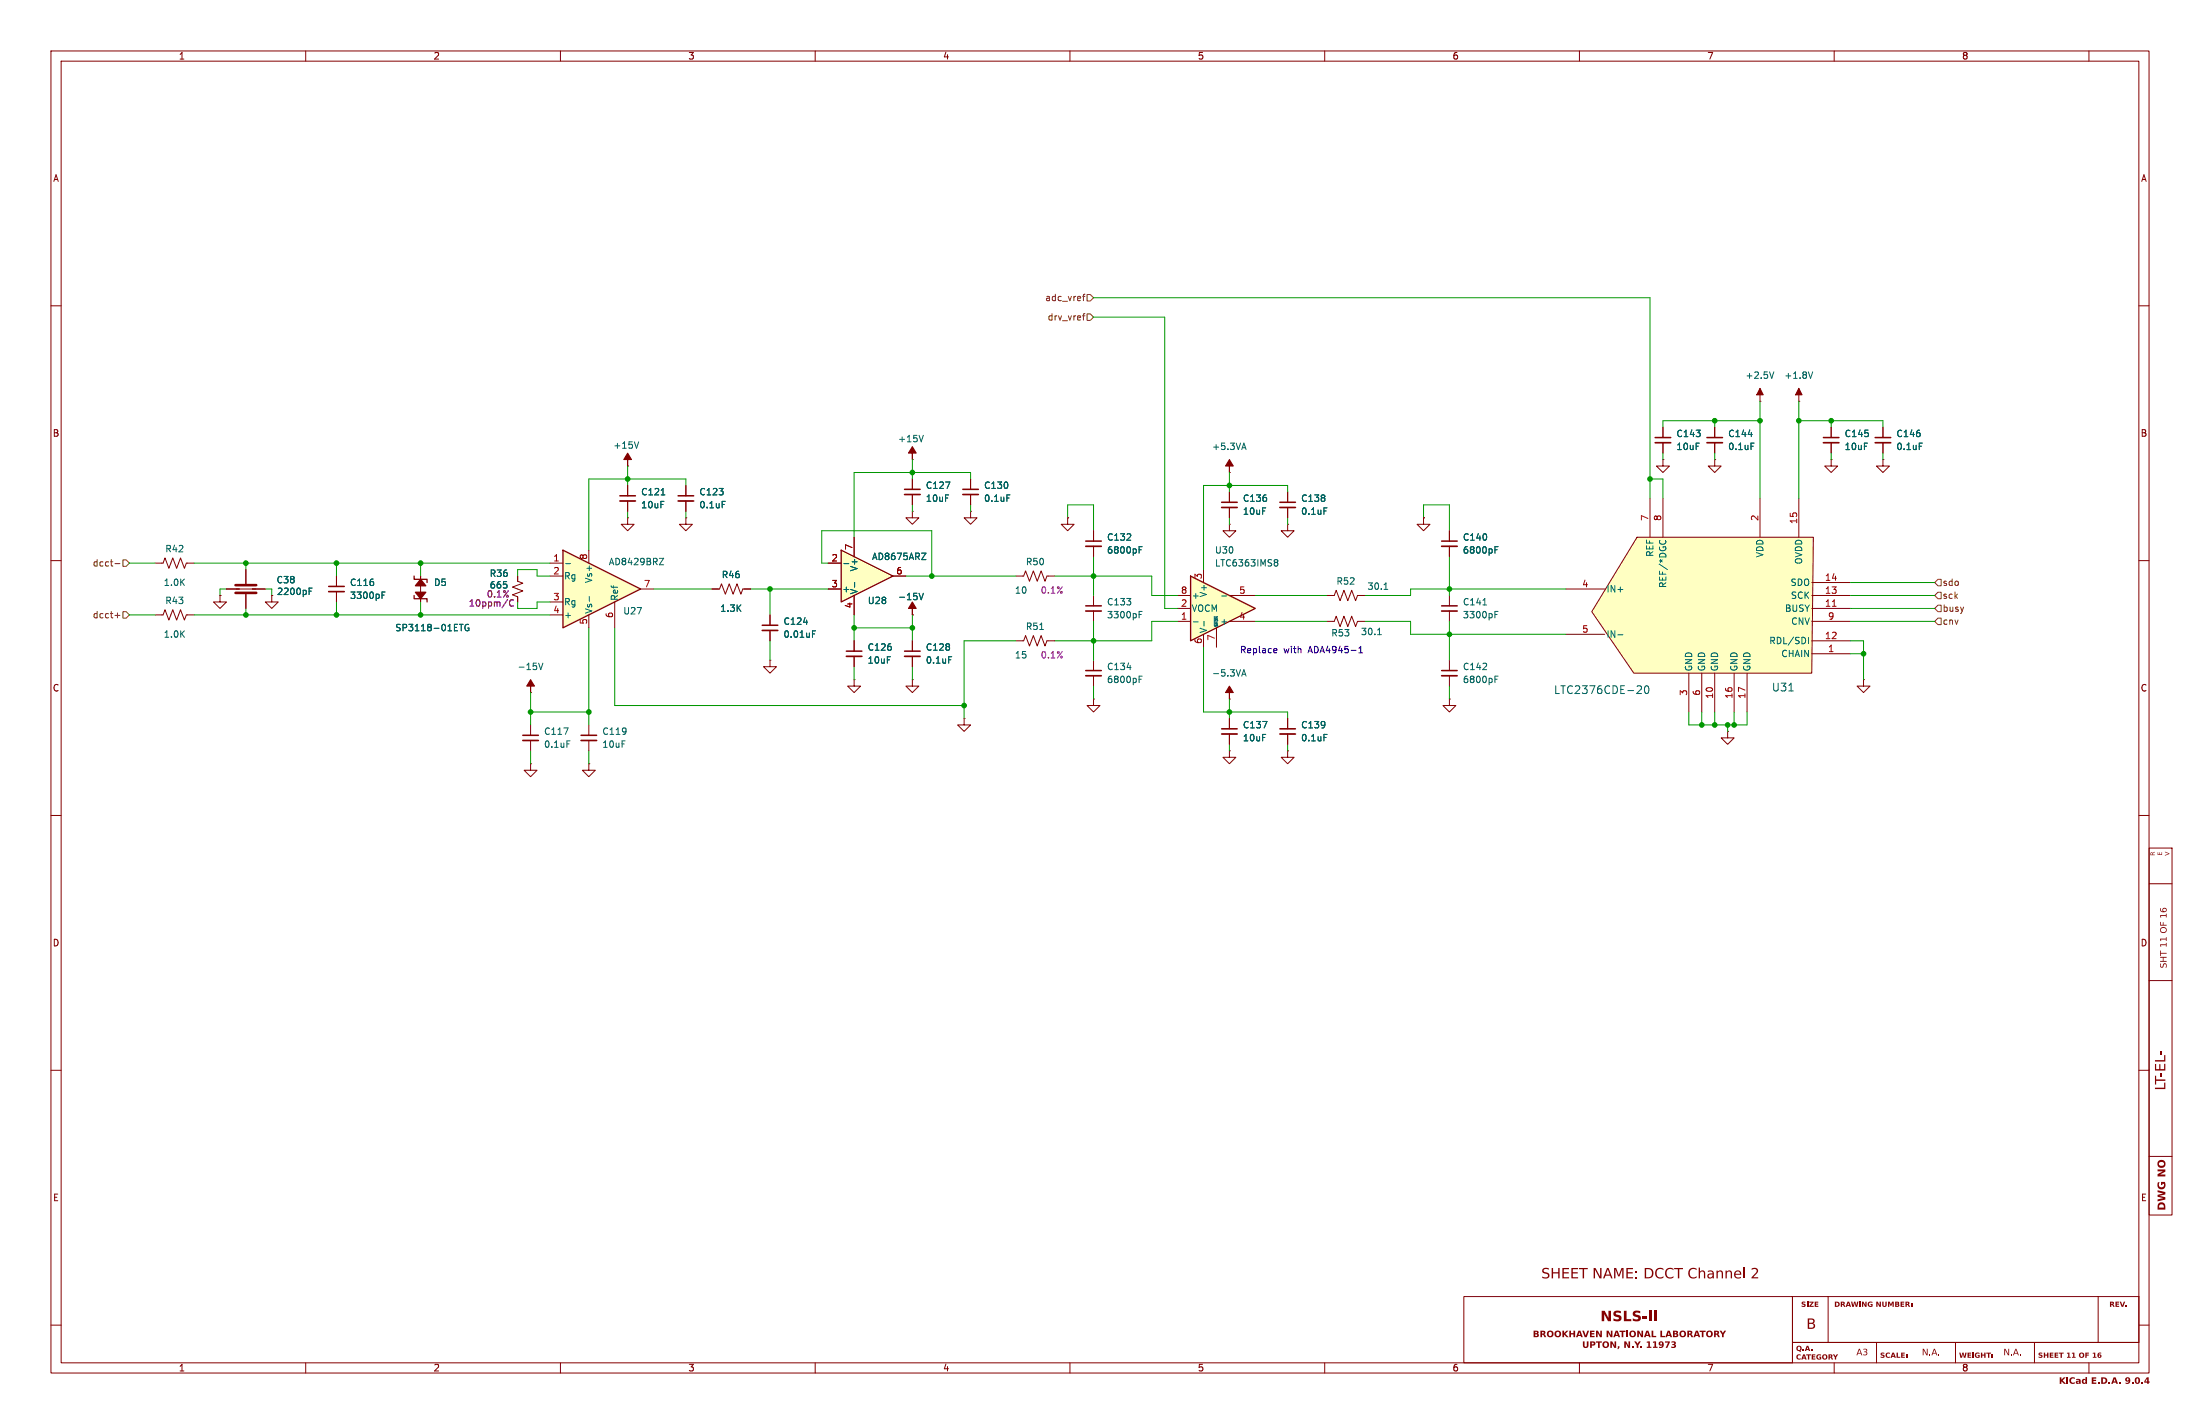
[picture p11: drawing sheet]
<svg xmlns="http://www.w3.org/2000/svg" width="432mm" height="279mm" viewBox="0 0 432 279" stroke-linecap="round" stroke-linejoin="round" font-family="sans-serif">
<g fill="none" stroke="#840000" stroke-width=".2">
<path d="M10 10h411.8v259.4h-411.8zM12 12h407.8v255.4h-407.8zM60 10v2M110 10v2M160 10v2M210 10v2M260 10v2M310 10v2M360 10v2M410 10v2M10 60h2M419.8 60h2"/>
<path d="M10 110h2M419.8 110h2M10 160h2M419.8 160h2M421.8 166.4h4.5v72h-4.5zM421.8 173.4h4.5M421.8 192.4h4.5M10 210h2M419.8 210h2M421.8 226.9h4.5M10 260h2M358.8 254.4v9"/>
<path d="M411.8 254.4v9M419.8 260h2M60 267.4v2M110 267.4v2M160 267.4v2M210 267.4v2M260 267.4v2M310 267.4v2M351.8 263.4h68M360 267.4v2M368.3 263.4v4M383.8 263.4v4"/>
<path d="M399.3 263.4v4M410 267.4v2"/>
</g>
<g fill="#840000">
<path d="M423.7 236.1a.8 .8 0 0 1 1-.1 .8 .8 0 0 1 .3 .9v.4h-1.5v-.5h.3v.1h.9a.48 .48 0 0 0-.4-.6 .48 .48 0 0 0-.5 .5h-.3z"/>
<path d="M423.5 233.5l1.5 .4v.5l-1.2 .2 1.2 .3v.5l-1.5 .3v-.4l1.1-.2-1.1-.3v-.4l1.1-.2-1.1-.3z"/>
<path d="M423.6 232h.3a.54 .54 0 0 0 .1 .9 .54 .54 0 0 0 .7-.6h-.3v.2h-.3v-.6h.8a.86 .86 0 0 1-.1 1.3 .86 .86 0 0 1-1.3-.3z"/>
<path d="M423.5 229.5h1.5v.4l-1 .5h1v.4h-1.5v-.4l1-.6h-1z"/>
<path d="M423.7 227.8a.81 .81 0 0 1 1.2 .1 .81 .81 0 0 1-.4 1.2 .81 .81 0 0 1-1.1-.7h.3a.46 .46 0 0 0 .7 .4 .46 .46 0 0 0 .1-.8h-.5l-.3 .4h-.3z"/>
<path d="M423 213.4h1.8v-1h.2v1.3h-2z"/>
<path d="M423 211.1h.2v.7h1.8v.3h-1.8v.7h-.2z"/>
<path d="M424.1 210.5h.2v.7h-.2z"/>
<path d="M423 208.8h.2v1h.6v-1h.2v1h.8v-1.1h.2v1.4h-2z"/>
<path d="M423 208h1.8v-1h.2v1.3h-2z"/>
<path d="M424.1 206.2h.2v.7h-.2z"/>
<path d="M424 189.1h.2l-.1 .5 .3 .1a.47 .47 0 0 1 .2-.6 .47 .47 0 0 1 .6 .1v.7h-.2l.1-.2a.3 .3 0 0 0 0-.4 .3 .3 0 0 0-.4-.1 .3 .3 0 0 0-.1 .4 .41 .41 0 0 1-.6 .2 .41 .41 0 0 1 0-.6z"/>
<path d="M424 187.7h1.3v.2h-.7v.6h.7v.2h-1.3v-.2h.5v-.6h-.5z"/>
<path d="M424 186.5h.1v.5h1.2v.1h-1.2v.5h-.1z"/>
<path d="M424 185.3h1.1v-.3h.2v.7h-.2v-.2h-1l.1 .3h-.2z"/>
<path d="M424 184.2h1.1v-.3h.2v.7h-.2v-.3h-1l.1 .3h-.2z"/>
<path d="M424.1 182.1a.66 .66 0 0 1 1.1 .1 .66 .66 0 0 1-.4 .9 .66 .66 0 0 1-.8-.6h.1a.48 .48 0 0 0 .7 .4 .48 .48 0 0 0 0-.8h-.2a.44 .44 0 0 0-.5 .4l-.1-.1z"/>
<path d="M424 180.9h.1v.5h.4v-.5h.1v.5h.7v.2h-1.3z"/>
<path d="M424 179.6h1.1v-.3h.2v.7h-.2v-.3h-1l.1 .3h-.2z"/>
<path d="M424 178.2h.2l-.1 .3 .2 .3h.3l-.2-.3h.1a.3 .3 0 0 0 .5 .3 .3 .3 0 0 0 0-.5 .3 .3 0 0 0-.5 .2 .23 .23 0 0 1 0-.3 .23 .23 0 0 1 .2-.1 .46 .46 0 0 1 .6 .5 .46 .46 0 0 1-.7 .4l-.5-.2z"/>
<path d="M422.1 167.3l.3-.1 .1 .2 .4-.3-.3 .5v.1h.3v.1h-.8v-.3l.1 .2h.3l-.1-.3-.3 .1z"/>
<path d="M423.5 167.2l.1 .4h.2v-.4l.1 .4h.4l.1-.4v.6h-.9z"/>
<path d="M424.9 167.1l.9 .3v.2l-.9 .3v-.1l.7-.3-.7-.3z"/>
<path d="M366.7 255.5l.6-.1 .2 .1v.2a.36 .36 0 0 0-.6 0 .36 .36 0 0 0 .4 .5l-.2-.4h.4v.5a.58 .58 0 0 1-.8 0 .58 .58 0 0 1 0-.8z"/>
<path d="M375.1 255.6h.2v.3h-.2z"/>
<path d="M375.1 256.1h.2v.3h-.2z"/>
<path d="M352.7 264.2a.54 .54 0 0 1 .8 0 .54 .54 0 0 1-.2 .9l.2 .2-.8-.3-.1-.4h.2a.3 .3 0 0 0 .5 .3 .3 .3 0 0 0 0-.5l-.3-.2-.2 .4h-.2z"/>
<path d="M353.8 264.8h.3v.3h-.3z"/>
<path d="M354.6 264.1h.3l.4 1h-.3v-.2h-.4l-.1 .2h-.3l.2-.4h.5l-.1-.4-.2 .4h-.2z"/>
<path d="M355.5 264.8h.2v.3h-.2z"/>
<path d="M352.7 265.9l.2-.1a.37 .37 0 0 1 .5 .2 .35 .35 0 0 0-.5 0 .35 .35 0 0 0 0 .5 .35 .35 0 0 0 .5 0 .39 .39 0 0 1-.6 .2l-.2-.4z"/>
<path d="M353.9 265.7h.3l.4 1.1h-.3v-.2h-.4l-.1 .2h-.3l.2-.4h.5l-.1-.4-.2 .4h-.2z"/>
<path d="M354.5 265.7h.9v.2h-.3v.9h-.3v-.9h-.3z"/>
<path d="M355.6 265.7h.7v.2h-.5v.2h.5v.2h-.5v.3h.5v.2h-.7z"/>
<path d="M356.6 265.9l.6-.2 .2 .1v.2a.36 .36 0 0 0-.6 .1 .36 .36 0 0 0 .4 .5l-.2-.4h.5v.5a.58 .58 0 0 1-.8 0 .58 .58 0 0 1-.1-.8z"/>
<path d="M357.8 265.9a.54 .54 0 0 1 .8 0 .54 .54 0 0 1-.3 .8 .54 .54 0 0 1-.7-.5h.3a.3 .3 0 0 0 .5 .3 .3 .3 0 0 0-.1-.5l-.3-.1-.1 .3h-.3z"/>
<path d="M358.9 265.7l.7 .1v.3l-.1 .2 .3 .5h-.3l-.3-.4-.1 .4h-.2v-.6h.4l.1-.1-.3-.2v.3h-.2z"/>
<path d="M359.7 265.7h.3l.3 .4 .2-.4h.3l-.4 .6v.5h-.3v-.5z"/>
<path d="M390.9 265.6h.2v.3h-.2z"/>
<path d="M390.9 266.1h.2v.3h-.2z"/>
<path d="M415.9 271.2h.3v.3h-.3z"/>
<path d="M421.4 270.2h.3v.8h.2l-.2 .5h-.3v-.2h-.5v-.3h.5v-.5l-.3 .5h-.2z"/>
</g>
<path d="M342.3 248.7v2.1" fill="none" stroke="#840000" stroke-width=".25"/>
<path d="M287.3 254.4h64.5v13h-64.5zM351.8 254.4h68v9h-68zM351.8 263.4v4" fill="none" stroke="#840000" stroke-width=".2"/>
<g fill="#840000">
<path d="M301 261.1h.5a.34 .34 0 0 1 .5 .1 .34 .34 0 0 1-.2 .5l.3 .3a.39 .39 0 0 1-.6 .4h-.5v-.3h.6l.1-.1-.1-.2h-.3v.3h-.3v-.5h.6l.1-.1-.4-.2v.3h-.3z"/>
<path d="M302.3 261.1h.5a.36 .36 0 0 1 .5 .2 .36 .36 0 0 1-.2 .5l.4 .6h-.4l-.3-.5-.1 .5h-.4v-.7l.6-.1 .1-.1-.3-.2v.4h-.4z"/>
<path d="M303.8 261.2a.67 .67 0 0 1 1 .1 .67 .67 0 0 1-.3 1 .67 .67 0 0 1-.9-.6h.3a.36 .36 0 0 0 .5 .4 .36 .36 0 0 0 .2-.6l-.4-.2-.3 .4h-.3z"/>
<path d="M305.3 261.2a.67 .67 0 0 1 1 .1 .67 .67 0 0 1-.3 1 .67 .67 0 0 1-.9-.6h.3a.36 .36 0 0 0 .5 .4 .36 .36 0 0 0 .1-.6l-.3-.2-.3 .4h-.3z"/>
<path d="M306.7 261.1h.3v.5l.5-.5h.3l-.6 .6 .7 .7h-.4l-.5-.5v.5h-.3z"/>
<path d="M308 261.1h.3v.5h.5v-.5h.4v1.3h-.4v-.6h-.5v.6h-.3z"/>
<path d="M309.8 261.1h.4l.5 1.3h-.4v-.3h-.6v.3h-.4l.2-.5h.7l-.2-.5-.2 .5h-.3z"/>
<path d="M310.6 261.1h.3l.3 .9 .4-.9h.3l-.5 1.3h-.4z"/>
<path d="M312.1 261.1h.9v.2h-.6v.3h.5v.2h-.5v.3h.6v.3h-.9z"/>
<path d="M313.3 261.1h.3l.5 .9v-.9h.3v1.3h-.4l-.4-.9v.9h-.3z"/>
<path d="M315.3 261.1h.4l.5 .9v-.9h.3v1.3h-.4l-.5-.9v.9h-.3z"/>
<path d="M317.1 261.1h.4l.5 1.3h-.3l-.1-.3h-.5l-.1 .3h-.4l.2-.5h.7l-.2-.5-.2 .5h-.3z"/>
<path d="M317.9 261.1h1.1v.2h-.4v1.1h-.3v-1.1h-.4z"/>
<path d="M319.2 261.1h.3v1.3h-.3z"/>
<path d="M320 261.2a.67 .67 0 0 1 1 .1 .67 .67 0 0 1-.3 1 .67 .67 0 0 1-.9-.6h.3a.36 .36 0 0 0 .5 .4 .36 .36 0 0 0 .1-.6l-.3-.2-.3 .4h-.3z"/>
<path d="M321.3 261.1h.4l.5 .9v-.9h.3v1.3h-.4l-.4-.9v.9h-.4z"/>
<path d="M323.1 261.1h.4l.5 1.3h-.3l-.1-.3h-.5l-.1 .3h-.3l.1-.5h.7l-.2-.5-.1 .5h-.4z"/>
<path d="M324.2 261.1h.3v1h.6v.3h-.9z"/>
<path d="M325.9 261.1h.3v1h.6v.3h-.9z"/>
<path d="M327.3 261.1h.4l.5 1.3h-.3l-.1-.3h-.5l-.1 .3h-.3l.1-.5h.7l-.2-.5-.2 .5h-.3z"/>
<path d="M328.4 261.1h.5a.34 .34 0 0 1 .4 .1 .34 .34 0 0 1-.1 .5l.2 .3a.39 .39 0 0 1-.5 .4h-.5v-.3h.5l.2-.1-.1-.2h-.3v.3h-.3v-.5h.5l.1-.1-.3-.2v.3h-.3z"/>
<path d="M329.8 261.2a.67 .67 0 0 1 1 .1 .67 .67 0 0 1-.3 1 .67 .67 0 0 1-.9-.6h.4a.36 .36 0 0 0 .4 .4 .36 .36 0 0 0 .2-.6l-.4-.2-.2 .4h-.4z"/>
<path d="M331.2 261.1h.5a.36 .36 0 0 1 .4 .2 .36 .36 0 0 1-.2 .5l.4 .6h-.3l-.4-.5-.1 .5h-.3v-.7l.5-.1 .1-.1-.3-.2v.4h-.3z"/>
<path d="M332.8 261.1h.4l.5 1.3h-.3l-.1-.3h-.5l-.1 .3h-.3l.1-.5h.7l-.2-.5-.1 .5h-.4z"/>
<path d="M333.6 261.1h1.2v.2h-.5v1.1h-.3v-1.1h-.4z"/>
<path d="M335 261.2a.67 .67 0 0 1 1.1 .1 .67 .67 0 0 1-.4 1 .67 .67 0 0 1-.8-.6h.3a.36 .36 0 0 0 .5 .4 .36 .36 0 0 0 .1-.6l-.4-.2-.2 .4h-.3z"/>
<path d="M336.4 261.1h.5a.36 .36 0 0 1 .5 .2 .36 .36 0 0 1-.2 .5l.4 .6h-.4l-.4-.5v.5h-.4v-.7l.6-.1 .1-.1-.3-.2v.4h-.4z"/>
<path d="M337.5 261.1h.4l.2 .4 .3-.4h.4l-.5 .7v.6h-.3v-.6z"/>
<path d="M310.7 263.2h.3v.9l.2 .2 .2-.2v-.9h.4v.8a.55 .55 0 0 1-.6 .5 .55 .55 0 0 1-.5-.5z"/>
<path d="M312.1 263.2h.5a.46 .46 0 0 1 .5 .6 .46 .46 0 0 1-.7 .2v.5h-.3v-.7h.6l.1-.2-.1-.1-.3-.1v.4h-.3z"/>
<path d="M313.2 263.2h1.2v.2h-.4v1.1h-.3v-1.1h-.5z"/>
<path d="M314.7 263.3a.67 .67 0 0 1 1 .1 .67 .67 0 0 1-.3 1 .67 .67 0 0 1-.9-.6h.3a.36 .36 0 0 0 .5 .4 .36 .36 0 0 0 .2-.6l-.4-.2-.3 .4h-.3z"/>
<path d="M316.1 263.2h.3l.5 .9v-.9h.3v1.3h-.4l-.4-.9v.9h-.3z"/>
<path d="M317.5 264.1h.4l-.3 .6h-.1z"/>
<path d="M318.8 263.2h.4l.4 .9v-.9h.3v1.3h-.3l-.5-.9v.9h-.3z"/>
<path d="M320.3 264.1h.3v.4h-.3z"/>
<path d="M320.7 263.2h.4l.3 .4 .3-.4h.3l-.4 .7v.6h-.4v-.6z"/>
<path d="M321.9 264.1h.3v.4h-.3z"/>
<path d="M323.2 263.3l.6-.1v1h.3v.3h-.9v-.3h.3v-.8l-.3 .1z"/>
<path d="M324.4 263.3l.6-.1v1h.3v.3h-.9v-.3h.3v-.8l-.3 .1z"/>
<path d="M325.7 263.3a.63 .63 0 0 1 .9 .6 .63 .63 0 0 1-.9 .6l-.1-.3 .5 .1 .1-.3-.5-.1-.2-.3h.4a.18 .18 0 0 0 .2 .1 .18 .18 0 0 0 .1-.3 .18 .18 0 0 0-.3 .1l-.4 .1z"/>
<path d="M326.8 263.2h.9l-.5 1.3h-.3l.5-1.1h-.6z"/>
<path d="M328.1 263.2l.8 .1v.3l-.2 .2a.41 .41 0 0 1 .2 .6 .41 .41 0 0 1-.6 .1l-.3-.1v-.2h.6v-.2l-.4-.1v-.2h.3l.1-.2h-.5z"/>
<path d="M324.7 257.2h.6v2h-.6z"/>
</g>
<g fill="#840000" stroke="#840000" stroke-width=".2">
<path d="M241.3 134.6l.8 1.3h-.8v1.3v-1.3h-.8z"/>
<path d="M241.3 90.2l.8 1.2h-.8v1.3v-1.3h-.8z"/>
</g>
<g fill="none" stroke="#840000" stroke-width=".2">
<path d="M241.3 92.7h.1M43.2 116.8v1.3h1.2l-1.2 1.3-1.3-1.3h1.3M43.2 116.8h.1M209.5 101.6v1.3h1.3l-1.3 1.2-1.2-1.2h1.2M209.5 101.6h.1M214.6 104.1v2.1M214.6 107.2v2M214.6 116.8v2.1M214.6 119.9v2M260.3 116.8h1.6l.4-1 .7 2.1 .8-2.1 .7 2.1 .8-2.1 .8 2.1 .3-1.1h1.6M30.5 120.7h1.5l.4-1.1 .7 2.1 .8-2.1 .8 2.1 .7-2.1 .8 2.1 .4-1h1.5M214.6 137.2v1.2h1.3l-1.3 1.3-1.2-1.3h1.2"/>
<path d="M214.6 137.2h.1M214.6 129.5v2.1M214.6 132.6v2M241.3 137.2h.1M260.3 121.9h1.6l.4-1 .7 2 .8-2 .7 2 .8-2 .8 2 .3-1h1.6M241.3 147.3v1.3h1.3l-1.3 1.3-1.3-1.3h1.3M241.3 147.3h.1M241.3 141v2M241.3 144v2.1M252.7 147.3v1.3h1.3l-1.3 1.3-1.2-1.3h1.2M252.7 147.3h.1M252.7 141v2"/>
<path d="M252.7 144v2.1"/>
</g>
<g fill="none" stroke="#006464" stroke-width=".2">
<path d="M243.8 87.8h.6M244.1 86.9l.5 1.3M223.6 120h.6M223.6 107.9h.4M223.6 107.3h.6M271.7 115.6h.7M271.9 114.6l.1-.2v1.2M221.2 131h.8M223.6 133.3h.4M223.6 132.7h.6M223.6 120.6h.4M243.7 132.7l.4-1.3 .5 1.3"/>
<path d="M243.8 132.3h.6M270.4 124.5h.7M270.6 123.4l.2-.1v1.2M247.8 141.6h.9l-.6 1.2M259.9 144.1h.6"/>
</g>
<path d="M213.1 118.9h3.1M213.1 106.2h3.1M213.1 131.6h3.1M239.8 143h3M251.2 143h3.1" fill="none" stroke="#840000" stroke-width=".3"/>
<path d="M213.1 119.9h3.1M213.1 107.2h3.1M213.1 132.6h3.1M239.8 144h3M251.2 144h3.1" fill="none" stroke="#840000" stroke-width=".33"/>
<path d="M321.3 105.4h34.6l-.3 26.7h-34.9l-8.3-12.1z" fill="#ffffc2"/>
<g fill="none" stroke="#840000" stroke-width=".2">
<path d="M190.5 94v2M190.5 97v2.1M323.8 97.8v7.6M326.4 90.2v1.2h1.3l-1.3 1.3-1.3-1.3h1.3M326.4 90.2h.1M326.4 83.8v2.1M326.4 86.9v2M326.4 97.8v7.6M345.4 97.8v7.6M353.1 97.8v7.6M30.5 110.5h1.5l.4-1 .7 2 .8-2 .8 2 .7-2 .8 2 .4-1h1.5M44.4 115.6h7.7"/>
<path d="M48.3 111.8v2.8M48.3 116.6v2.8M53.3 116.8v1.3h1.3l-1.3 1.3-1.2-1.3h1.2M53.3 116.8h.1M82.5 113v5.1M179.1 100.3v1.3h1.2l-1.2 1.3-1.3-1.3h1.3M179.1 100.3h.1M307.3 115.6h7.7M321.3 105.4h34.6l-.3 26.7h-34.9l-8.3-12.1zM355.6 114.3h7.6M355.6 116.8h7.6M355.6 119.4h7.6"/>
<path d="M307.3 124.5h7.7M331.5 132.1v7.6M334 132.1v7.6M336.5 132.1v7.6M340.4 132.1v7.6M342.9 132.1v7.6M355.6 121.9h7.6M355.6 125.7h7.6M355.6 128.3h7.6M365.8 133.4v1.2h1.2l-1.2 1.3-1.3-1.3h1.3M365.8 133.4h.1M339.1 143.5v1.3h1.3l-1.3 1.3-1.3-1.3h1.3"/>
<path d="M339.1 143.5h.1"/>
</g>
<g fill="none" stroke="#006464" stroke-width=".2">
<path d="M197.6 97.1h.6M60.7 116h.4M60.7 115.4h.6M325.8 106l-.1 .4M326.8 106l.2 .4M90.2 122.5h.7M90.5 122.5v1.3M92 122.6a.59 .59 0 0 0-.8 .5 .59 .59 0 0 0 .8 .6v-.5h-.2M317.6 124.6h.9M321.5 134.6h.5l.2 .4-1 1.1h1M323 134.6h.1a.81 .81 0 0 1 .6 .7 .81 .81 0 0 1-.6 .8 1.01 1.01 0 0 1-.1-1.5zM351.1 135.6h.9"/>
<path d="M354.9 125v1.3"/>
</g>
<path d="M359.7 119h.7" fill="none" stroke="#a90000" stroke-width=".2"/>
<path d="M189 96h3M324.9 85.9h3" fill="none" stroke="#840000" stroke-width=".3"/>
<path d="M189 97h3M324.9 86.9h3" fill="none" stroke="#840000" stroke-width=".33"/>
<path d="M46.2 114.8h4.1M46.2 116.3h4.1" fill="none" stroke="#840000" stroke-width=".51"/>
<g fill="#840000" stroke="#840000" stroke-width=".25">
<path d="M81.5 116.2h2.1l-1.1 1.3z"/>
<path d="M82.5 113.7l1.1 1.2h-2.1z"/>
</g>
<path d="M81.3 116.8v.7h2.5v.6M81.3 113v.7h2.5v.6" fill="none" stroke="#840000" stroke-width=".25"/>
<path d="M345.4 76.2l.7 1.3h-1.3z" fill="#840000"/>
<path d="M345.4 76.2l.7 1.3h-1.3zM345.4 78.7h.1M345.4 76.2v2.5M359.4 90.2v1.2h1.3l-1.3 1.3-1.3-1.3h1.3M359.4 90.2h.1M359.4 83.8v2.1M359.4 86.9v2" fill="none" stroke="#840000" stroke-width=".2"/>
<path d="M348.2 73l-.5 1.2" fill="none" stroke="#006464" stroke-width=".2"/>
<path d="M357.9 85.9h3" fill="none" stroke="#840000" stroke-width=".3"/>
<path d="M357.9 86.9h3" fill="none" stroke="#840000" stroke-width=".33"/>
<path d="M353.1 76.2l.6 1.3h-1.3z" fill="#840000"/>
<path d="M353.1 76.2l.6 1.3h-1.3zM353.1 78.7h.1M353.1 76.2v2.5" fill="none" stroke="#840000" stroke-width=".2"/>
<path d="M355.8 73l-.4 1.2" fill="none" stroke="#006464" stroke-width=".2"/>
<path d="M110.5 108l15.2 7.6-15.2 7.6z" fill="#ffffc2"/>
<path d="M110.5 108l15.2 7.6-15.2 7.6z" fill="none" stroke="#840000" stroke-width=".25"/>
<g fill="none" stroke="#840000" stroke-width=".2">
<path d="M241.3 96.5v2.1M241.3 99.6v2M252.7 96.5v2.1M252.7 99.6v2M369.6 90.2v1.2h1.2l-1.2 1.3-1.3-1.3h1.3M369.6 90.2h.1M369.6 83.8v2.1M369.6 86.9v2M66 113v2.1M66 116.1v2M101.6 113v1l1 .4-2 .8 2 .8-2 .7 1 .4v1M107.9 110.5h2.6"/>
<path d="M107.9 113h2.6M107.9 118.1h2.6M115.6 108v2.5M120.6 118.1v5.1M125.7 115.6h2.6M279.4 101.6v1.3h1.3l-1.3 1.2-1.3-1.2h1.3M279.4 101.6h.1M104.1 135.9h.1M107.9 120.7h2.6M115.6 120.7v2.5M167.6 125.7v2.1M167.6 128.8v2"/>
<path d="M104.1 149.9v1.2h1.3l-1.3 1.3-1.2-1.3h1.2M104.1 149.9h.1M104.1 142.2v2.1M104.1 145.3v2M115.6 149.9v1.2h1.2l-1.2 1.3-1.3-1.3h1.3M115.6 149.9h.1M115.6 142.2v2.1M115.6 145.3v2"/>
</g>
<path d="M259.9 99.6h.6M376.7 86.9h.6M75 116.8h.4M75 116.2h.6M111 110.6h1M115.7 117v1M129.4 109.5h.9l-.9 1.3h.9M105.7 130.1l.4 1.3 .5-1.3M110.7 142.8h.8l-.5 1.3M111.3 145.4h.6" fill="none" stroke="#006464" stroke-width=".2"/>
<path d="M239.8 98.6h3M251.2 98.6h3.1M368 85.9h3.1M64.5 115.1h3.1M166.1 127.8h3.1M102.6 144.3h3.1M114 144.3h3.1" fill="none" stroke="#840000" stroke-width=".3"/>
<path d="M239.8 99.6h3M251.2 99.6h3.1M368 86.9h3.1M64.5 116.1h3.1M166.1 128.8h3.1M102.6 145.3h3.1M114 145.3h3.1" fill="none" stroke="#840000" stroke-width=".33"/>
<path d="M100.8 117.8a.6 .6 0 0 0-.9 .4 .6 .6 0 0 0 .6 .7l.3-.1" fill="none" stroke="#840084" stroke-width=".2"/>
<path d="M104.1 133.4l.8 1.2h-.8v1.3v-1.3h-.7z" fill="#840000" stroke="#840000" stroke-width=".2"/>
<path d="M233.7 113l12.7 6.4-12.7 6.3z" fill="#ffffc2"/>
<path d="M233.7 113l12.7 6.4-12.7 6.3z" fill="none" stroke="#840000" stroke-width=".25"/>
<g fill="none" stroke="#840000" stroke-width=".2">
<path d="M123.2 91.4h.1M123.2 95.3v2M123.2 98.3v2M179.1 90.2h.1M199.4 113h1.5l.4-1 .8 2 .7-2 .8 2 .7-2 .8 2 .4-1h1.5M231.1 116.8h2.6M231.1 119.4h2.6M236.2 111.8v2.5M241.3 102.9v1.2h1.3l-1.3 1.3-1.3-1.3h1.3M241.3 102.9h.1M241.3 116.8h5.1M252.7 102.9v1.2h1.3l-1.3 1.3-1.2-1.3h1.2"/>
<path d="M252.7 102.9h.1M179.1 120.7h.1M199.4 125.7h1.5l.4-1 .8 2 .7-2 .8 2 .7-2 .8 2 .4-1h1.5M231.1 121.9h2.6M236.2 124.5v2.5M238.8 123.2v3.8M241.3 121.9h5.1M284.5 137.2v1.2h1.2l-1.2 1.3-1.3-1.3h1.3M284.5 137.2h.1M284.5 129.5v2.1M284.5 132.6v2"/>
</g>
<g fill="none" stroke="#006464" stroke-width=".2">
<path d="M125.4 86.7l-.5 1.3M129.8 97.1h.7M181.2 85.4l-.4 1.3M180.4 116.4l.4 1.3 .4-1.3M239.8 116.9h1M250.2 110.3h.1M250.2 109.9l.4-.1 .2 .1v.2l-.2 .2M250.3 110.3h.3M250.3 110.3l-.1 .1M250.6 110.3l.2 .3v.3l-.2 .2-.4-.1M204.1 123.5h.7M234.2 122h1"/>
<path d="M236.3 121.9v.9M238.3 121v1.9M293.4 133.3h.4M293.4 132.7h.6"/>
</g>
<path d="M121.7 97.3h3M283 131.6h3" fill="none" stroke="#840000" stroke-width=".3"/>
<path d="M121.7 98.3h3M283 132.6h3" fill="none" stroke="#840000" stroke-width=".33"/>
<g fill="#840000" stroke="#840000" stroke-width=".2">
<path d="M179.1 87.6l.7 1.3h-.7v1.3v-1.3h-.8z"/>
<path d="M123.2 88.9l.8 1.3h-.8v1.2v-1.2h-.8z"/>
<path d="M179.1 118.1l.7 1.3h-.7v1.3v-1.3h-.8z"/>
</g>
<path d="M165.1 108l10.2 5-10.2 5.1z" fill="#ffffc2"/>
<path d="M165.1 108l10.2 5-10.2 5.1z" fill="none" stroke="#840000" stroke-width=".25"/>
<g fill="none" stroke="#840000" stroke-width=".2">
<path d="M123.2 95.3v2M123.2 98.3v2M134.6 95.3v2M134.6 98.3v2M179.1 94v2M179.1 97v2.1M190.5 94v2M190.5 97v2.1M241.3 96.5v2.1M241.3 99.6v2M252.7 96.5v2.1M252.7 99.6v2"/>
<path d="M326.4 83.8v2.1M326.4 86.9v2M336.5 90.2v1.2h1.3l-1.3 1.3-1.2-1.3h1.2M336.5 90.2h.1M336.5 83.8v2.1M336.5 86.9v2M359.4 83.8v2.1M359.4 86.9v2M369.6 83.8v2.1M369.6 86.9v2M43.2 116.8h.1M44.4 115.6h2.6"/>
<path d="M48.3 111.8v2.8M48.3 116.6v2.8M49.5 115.6h2.6M53.3 116.8h.1M66 113v2.1M66 116.1v2M82.5 113v1.3M82.5 116.8v1.3M101.6 113v1M101.6 117.1v1M123.2 101.6v1.3h1.3l-1.3 1.2-1.3-1.2h1.3M123.2 101.6h.1"/>
<path d="M134.6 101.6v1.3h1.3l-1.3 1.2-1.3-1.2h1.3M134.6 101.6h.1M139.7 115.6h1.5l.4-1 .8 2 .7-2 .8 2 .8-2 .7 2 .4-1h1.5M162.6 110.5h2.5M162.6 115.6h2.5M167.6 105.4v3.8M167.6 116.8v3.9M175.3 113h2.5M190.5 100.3v1.3h1.3l-1.3 1.3-1.3-1.3h1.3M190.5 100.3h.1M209.5 101.6h.1M214.6 104.1v2.1"/>
<path d="M214.6 107.2v2M279.4 101.6h.1M284.5 104.1v2.1M284.5 107.2v2M284.5 116.8v2.1M284.5 119.9v2M151.1 129.5v1.3h1.3l-1.3 1.3-1.2-1.3h1.2M151.1 129.5h.1M151.1 120.7v2M151.1 123.7v2M167.6 133.4v1.2h1.3l-1.3 1.3-1.2-1.3h1.2M167.6 133.4h.1"/>
<path d="M167.6 125.7v2.1M167.6 128.8v2M179.1 133.4v1.2h1.2l-1.2 1.3-1.3-1.3h1.3M179.1 133.4h.1M179.1 120.7h.1M179.1 125.7v2.1M179.1 128.8v2M189.2 141v1.2h1.3l-1.3 1.3-1.2-1.3h1.2M189.2 141h.1M241.3 141v2M241.3 144v2.1M252.7 141v2"/>
<path d="M252.7 144v2.1"/>
</g>
<g fill="none" stroke="#006464" stroke-width=".2">
<path d="M129.8 97.1h.7M141.7 98.4h.7M185.6 94.6h.8l-.5 1.2M197.6 97.1h.6M259.9 99.6h.6M343.1 85.3h.8M343.7 86.9h.6M376.7 86.9h.6M60.7 116h.4M60.7 115.4h.6M75 116.8h.4M75 116.2h.6"/>
<path d="M165.6 110.6h1M167.7 114.3v.9M180.4 116.4l.4 1.3 .4-1.3M180.9 108.5h.8l-.8 1.3h.8M223.6 107.9h.4M223.6 107.3h.6M291.1 118.7h.7M293.4 107.9h.4M293.4 107.3h.6M293.4 120h.6M90.2 122.5h.7M90.5 122.5v1.3"/>
<path d="M92 122.6a.59 .59 0 0 0-.8 .5 .59 .59 0 0 0 .8 .6v-.5h-.2M157.7 122.1h.8M159.5 124.4h.4M159.5 123.8h.6M186.2 128.9h.6M293.4 120.6h.4M247.8 141.6h.9l-.6 1.2M259.9 144.1h.6"/>
</g>
<path d="M133.1 97.3h3M177.5 96h3.1M335 85.9h3.1M283 106.2h3M283 118.9h3M149.6 122.7h3.1M177.5 127.8h3.1" fill="none" stroke="#840000" stroke-width=".3"/>
<path d="M133.1 98.3h3M177.5 97h3.1M335 86.9h3.1M283 107.2h3M283 119.9h3M149.6 123.7h3.1M177.5 128.8h3.1" fill="none" stroke="#840000" stroke-width=".33"/>
<g fill="none" stroke="#725600" stroke-width=".2">
<path d="M212.5 58.2h.4M212.9 57.7l-.3 .2v1.1M213.4 57.8h.6l.6 .6-.6 .7h-.6zM212.5 62h.4M212.9 61.5l-.3 .2v1.1M213.4 61.6h.6l.6 .6-.6 .7h-.6zM22.6 110.6h.9M24.1 109.9h.7l.6 .6-.6 .6h-.7zM380.4 118.7h.6v1.3h-.6l-.7-.6zM380.4 113.7h.6v1.2h-.6l-.7-.6zM380.4 116.2h.6v1.3h-.6l-.7-.7zM22.6 120.7h.9"/>
<path d="M23.1 120.3v.9M24.1 120h.7l.6 .7-.6 .6h-.7zM380.4 121.3h.6v1.3h-.6l-.7-.7z"/>
</g>
<g fill="none" stroke="#009600" stroke-width=".2">
<path d="M214.6 58.4h109.2v39.4M214.6 62.2h14v57.2h2.5M345.4 78.7v19.1M353.1 78.7v19.1M123.2 91.4v3.9M134.6 95.3v-1.3h-19v14M179.1 90.2v3.8M179.1 99.1v1.2M190.5 94v-1.3h-22.9v12.7M190.5 99.1v1.2M241.3 92.7v3.8M252.7 96.5v-1.2h-16.5v16.5"/>
<path d="M323.8 94h2.6v3.8M326.4 88.9v1.3M336.5 82.6v1.2M336.5 88.9v1.3M345.4 82.6h-19v1.2M353.1 82.6h16.5v1.2M359.4 82.6v1.2M359.4 88.9v1.3M369.6 88.9v1.3M25.4 110.5h5.1M38.1 110.5h69.8M44.4 115.6h-1.2v1.2"/>
<path d="M48.3 110.5v1.3M48.3 119.4v1.3M52.1 115.6h1.2v1.2M66 110.5v2.5M66 118.1v2.6M82.5 110.5v2.5M82.5 118.1v2.6M101.6 113v-1.2h3.8v1.2h2.5M101.6 118.1v1.3h3.8v-1.3h2.5M123.2 100.3v1.3M128.3 115.6h11.4M134.6 100.3v1.3"/>
<path d="M147.3 115.6h15.3M151.1 115.6v5.1M162.6 110.5h-1.3v-6.4h21.6v8.9M177.8 113h21.6M207 113h19.1v3.8h5M209.5 101.6v-2.5h5.1v5M214.6 109.2v7.6M241.3 101.6v1.3M246.4 116.8h13.9M252.7 101.6v1.3M279.4 101.6v-2.5h5.1v5M284.5 109.2v7.6"/>
<path d="M307.3 115.6h-30.4v1.2h-8.9M363.2 116.8h16.5M363.2 119.4h16.5M363.2 114.3h16.5M25.4 120.7h5.1M38.1 120.7h69.8M104.1 139.7h11.5M104.1 135.9v6.3M115.6 123.2v19M120.6 123.2v15.2h68.6M151.1 125.7v3.8M167.6 120.7v5"/>
<path d="M167.6 130.8v2.6M167.6 123.2h11.5M179.1 120.7v5M179.1 130.8v2.6M199.4 125.7h-10.2v15.3M214.6 121.9v7.6M214.6 134.6v2.6M231.1 121.9h-5v3.8h-19.1M236.2 127v12.7h16.5v1.3M241.3 137.2v3.8M246.4 121.9h13.9M268 121.9h8.9v2.6h30.4"/>
<path d="M284.5 121.9v7.6M284.5 134.6v2.6M331.5 139.7v2.5h11.4v-2.5M334 139.7v2.5M336.5 139.7v2.5M340.4 139.7v2.5M363.2 121.9h16.5M363.2 125.7h2.6v7.7M363.2 128.3h2.6M104.1 147.3v2.6M115.6 147.3v2.6M241.3 146.1v1.2"/>
<path d="M252.7 146.1v1.2M339.1 142.2v1.3"/>
</g>
<path d="M250.2 127.2l.4 .1v.2l-.6 .2M250.6 128l-.4 .1M266.7 128.1h.7M266.7 127.2l.4-.4v1.3" fill="none" stroke="#0000c2" stroke-width=".2"/>
<path d="M100.8 117.8a.6 .6 0 0 0-.9 .4 .6 .6 0 0 0 .6 .7l.3-.1" fill="none" stroke="#840084" stroke-width=".2"/>
<g fill="#009600" stroke="#009600" stroke-width=".2">
<circle cx="151.1" cy="115.6" r=".46"/>
<circle cx="179.1" cy="92.7" r=".46"/>
<circle cx="123.2" cy="94" r=".46"/>
<circle cx="167.6" cy="123.2" r=".46"/>
<circle cx="284.5" cy="124.5" r=".46"/>
<circle cx="340.4" cy="142.2" r=".46"/>
<circle cx="345.4" cy="82.6" r=".46"/>
<circle cx="336.5" cy="82.6" r=".46"/>
<circle cx="284.5" cy="115.6" r=".46"/>
<circle cx="336.5" cy="142.2" r=".46"/>
<circle cx="339.1" cy="142.2" r=".46"/>
<circle cx="323.8" cy="94" r=".46"/>
<circle cx="334" cy="142.2" r=".46"/>
<circle cx="241.3" cy="139.7" r=".46"/>
<circle cx="214.6" cy="113" r=".46"/>
<circle cx="214.6" cy="125.7" r=".46"/>
<circle cx="82.5" cy="110.5" r=".46"/>
<circle cx="115.6" cy="139.7" r=".46"/>
<circle cx="82.5" cy="120.7" r=".46"/>
<circle cx="104.1" cy="139.7" r=".46"/>
<circle cx="365.8" cy="128.3" r=".46"/>
<circle cx="353.1" cy="82.6" r=".46"/>
<circle cx="359.4" cy="82.6" r=".46"/>
<circle cx="241.3" cy="95.3" r=".46"/>
<circle cx="48.3" cy="110.5" r=".46"/>
<circle cx="66" cy="120.7" r=".46"/>
<circle cx="66" cy="110.5" r=".46"/>
<circle cx="48.3" cy="120.7" r=".46"/>
<circle cx="179.1" cy="123.2" r=".46"/>
<circle cx="189.2" cy="138.4" r=".46"/>
<circle cx="182.9" cy="113" r=".46"/>
</g>
<g font-size="2.8" fill="#840000">
<text x="302.5" y="251.6">SHEET NAME: DCCT Channel</text>
<text x="343.6" y="251.6">2</text>
<text x="314.1" y="260">NSLS-II</text>
<text x="354.5" y="261.5">B</text>
</g>
<g font-size="2.1" fill="#006464">
<text x="304.9" y="136.4">LTC2376CDE-20</text>
<text x="347.7" y="135.9">U31</text>
</g>
<g font-size="1.8" fill="#840000">
<text x="35" y="11.9">1</text>
<text x="85" y="11.9">2</text>
<text x="135" y="11.9">3</text>
<text x="185" y="11.9">4</text>
<text x="235" y="11.9">5</text>
<text x="285" y="11.9">6</text>
<text x="335" y="11.9">7</text>
<text x="385" y="11.9">8</text>
<text x="10.3" y="35.9">A</text>
<text x="420.1" y="35.9">A</text>
<text x="10.3" y="85.9">B</text>
<text x="420.1" y="85.9">B</text>
<text x="10.3" y="135.9">C</text>
<text x="420.1" y="135.9">C</text>
<text x="10.3" y="185.9">D</text>
<text x="420.1" y="185.9">D</text>
<text x="10.3" y="235.9">E</text>
<text x="420.1" y="235.9">E</text>
<text x="35" y="269.3">1</text>
<text x="85" y="269.3">2</text>
<text x="135" y="269.3">3</text>
<text x="185" y="269.3">4</text>
<text x="235" y="269.3">5</text>
<text x="285" y="269.3">6</text>
<text x="335" y="269.3">7</text>
<text x="385" y="269.3">8</text>
</g>
<g font-size="1.8" fill="#725600">
<text x="205" y="59.3">adc_vref</text>
<text x="205.5" y="63.1">drv_vref</text>
<text x="18.1" y="111.4">dcct-</text>
<text x="381.2" y="115.2">sdo</text>
<text x="381.2" y="117.7">sck</text>
<text x="18.1" y="121.5">dcct+</text>
<text x="381.2" y="120.2">busy</text>
<text x="381.2" y="122.8">cnv</text>
</g>
<g font-size="1.8" fill="#006464">
<text x="342.5" y="74.5">+2.5V</text>
<text x="350.1" y="74.5">+1.8V</text>
<text x="120.3" y="88.2">+15V</text>
<text x="176.2" y="87">+15V</text>
<text x="237.8" y="88.5">+5.3VA</text>
<text x="328.9" y="86">C143</text>
<text x="328.9" y="88.5">10uF</text>
<text x="339.1" y="86">C144</text>
<text x="339.1" y="88.5">0.1uF</text>
<text x="362" y="86">C145</text>
<text x="362" y="88.5">10uF</text>
<text x="372.1" y="86">C146</text>
<text x="372.1" y="88.5">0.1uF</text>
<text x="125.7" y="97.4">C121</text>
<text x="125.7" y="99.9">10uF</text>
<text x="137.2" y="97.4">C123</text>
<text x="137.2" y="99.9">0.1uF</text>
<text x="181.6" y="96.1">C127</text>
<text x="181.6" y="98.7">10uF</text>
<text x="193" y="96.1">C130</text>
<text x="193" y="98.7">0.1uF</text>
<text x="243.8" y="98.7">C136</text>
<text x="243.8" y="101.2">10uF</text>
<text x="255.3" y="98.7">C138</text>
<text x="255.3" y="101.2">0.1uF</text>
<text x="217.2" y="106.3">C132</text>
<text x="287" y="106.3">C140</text>
<text x="32.3" y="108.6">R42</text>
<text x="96" y="113.4">R36</text>
<text x="110.6" y="113.9">Rg</text>
<text x="119.4" y="111.1">AD8429BRZ</text>
<text x="141.6" y="113.6">R46</text>
<text x="168.5" y="112.2" transform="rotate(-90 168.5 112.2)">V+</text>
<text x="171" y="110.1">AD8675ARZ</text>
<text x="201.3" y="111.1">R50</text>
<text x="217.2" y="108.8">6800pF</text>
<text x="238.4" y="108.8">U30</text>
<text x="238.4" y="111.4">LTC6363IMS8</text>
<text x="287" y="108.8">6800pF</text>
<text x="324.7" y="109.4" transform="rotate(-90 324.7 109.4)">REF</text>
<text x="346.3" y="109.5" transform="rotate(-90 346.3 109.5)">VDD</text>
<text x="353.9" y="110.8" transform="rotate(-90 353.9 110.8)">OVDD</text>
<text x="32" y="115.2">1.0K</text>
<text x="32.3" y="118.7">R43</text>
<text x="54.2" y="114.7">C38</text>
<text x="54.3" y="116.9">2200pF</text>
<text x="68.6" y="115.2">C116</text>
<text x="68.6" y="117.7">3300pF</text>
<text x="85.1" y="115.2">D5</text>
<text x="110.6" y="119">Rg</text>
<text x="116.4" y="114.5" transform="rotate(-90 116.4 114.5)">Vs+</text>
<text x="121.5" y="118" transform="rotate(-90 121.5 118)">Ref</text>
<text x="165.2" y="116.4">+</text>
<text x="168.5" y="116.7" transform="rotate(-90 168.5 116.7)">V-</text>
<text x="170.2" y="118.7">U28</text>
<text x="176.2" y="118">-15V</text>
<text x="199.1" y="116.7">10</text>
<text x="217.2" y="119">C133</text>
<text x="233.8" y="117.7">+</text>
<text x="237.1" y="117.3" transform="rotate(-90 237.1 117.3)">V+</text>
<text x="262.2" y="114.9">R52</text>
<text x="268.3" y="115.9">30.1</text>
<text x="287" y="119">C141</text>
<text x="315.2" y="116.4">IN+</text>
<text x="327.3" y="115.5" transform="rotate(-90 327.3 115.5)">REF/*DGC</text>
<text x="351.3" y="115.2">SDO</text>
<text x="351.4" y="117.7">SCK</text>
<text x="32" y="125.3">1.0K</text>
<text x="77.5" y="124.1">SP3118-01ETG</text>
<text x="110.6" y="121.5">+</text>
<text x="116.4" y="120.5" transform="rotate(-90 116.4 120.5)">Vs-</text>
<text x="122.2" y="120.8">U27</text>
<text x="141.3" y="120.2">1.3K</text>
<text x="153.7" y="122.8">C124</text>
<text x="153.7" y="125.3">0.01uF</text>
<text x="201.3" y="123.8">R51</text>
<text x="217.2" y="121.5">3300pF</text>
<text x="233.8" y="120.2">VOCM</text>
<text x="237.1" y="124.3" transform="rotate(-90 237.1 124.3)">V-</text>
<text x="239.4" y="122.8">+</text>
<text x="261.2" y="125.1">R53</text>
<text x="267" y="124.8">30.1</text>
<text x="287" y="121.5">3300pF</text>
<text x="315.2" y="125.3">IN-</text>
<text x="350.2" y="120.2">BUSY</text>
<text x="351.5" y="122.8">CNV</text>
<text x="101.5" y="131.7">-15V</text>
<text x="170.2" y="127.9">C126</text>
<text x="170.2" y="130.4">10uF</text>
<text x="181.6" y="127.9">C128</text>
<text x="181.6" y="130.4">0.1uF</text>
<text x="199.1" y="129.4">15</text>
<text x="217.2" y="131.7">C134</text>
<text x="287" y="131.7">C142</text>
<text x="332.3" y="131.8" transform="rotate(-90 332.3 131.8)">GND</text>
<text x="334.9" y="131.8" transform="rotate(-90 334.9 131.8)">GND</text>
<text x="337.4" y="131.8" transform="rotate(-90 337.4 131.8)">GND</text>
<text x="341.2" y="131.8" transform="rotate(-90 341.2 131.8)">GND</text>
<text x="343.8" y="131.8" transform="rotate(-90 343.8 131.8)">GND</text>
<text x="347.2" y="126.6">RDL/SDI</text>
<text x="349.5" y="129.1">CHAIN</text>
<text x="217.2" y="134.2">6800pF</text>
<text x="237.8" y="132.9">-5.3VA</text>
<text x="287" y="134.2">6800pF</text>
<text x="243.8" y="143.1">C137</text>
<text x="255.3" y="143.1">C139</text>
<text x="106.7" y="144.4">C117</text>
<text x="106.7" y="146.9">0.1uF</text>
<text x="118.1" y="144.4">C119</text>
<text x="118.1" y="146.9">10uF</text>
<text x="243.8" y="145.6">10uF</text>
<text x="255.3" y="145.6">0.1uF</text>
</g>
<g font-size="1.8" fill="#a90000">
<text x="323.6" y="102.3" transform="rotate(-90 323.6 102.3)">7</text>
<text x="326.1" y="102.3" transform="rotate(-90 326.1 102.3)">8</text>
<text x="345.2" y="102.3" transform="rotate(-90 345.2 102.3)">2</text>
<text x="352.8" y="102.9" transform="rotate(-90 352.8 102.9)">15</text>
<text x="108.5" y="110.2">1</text>
<text x="108.5" y="112.8">2</text>
<text x="115.3" y="109.9" transform="rotate(-90 115.3 109.9)">8</text>
<text x="163.1" y="110.2">2</text>
<text x="167.4" y="108" transform="rotate(-90 167.4 108)">7</text>
<text x="175.8" y="112.8">6</text>
<text x="236" y="113.7" transform="rotate(-90 236 113.7)">3</text>
<text x="108.5" y="117.9">3</text>
<text x="126.3" y="115.3">7</text>
<text x="163.1" y="115.3">3</text>
<text x="167.4" y="119.5" transform="rotate(-90 167.4 119.5)">4</text>
<text x="231.7" y="116.6">8</text>
<text x="231.7" y="119.1">2</text>
<text x="243.1" y="116.6">5</text>
<text x="310.4" y="115.3">4</text>
<text x="358.1" y="114">14</text>
<text x="358.1" y="116.6">13</text>
<text x="358.1" y="119.1">11</text>
<text x="108.5" y="120.4">4</text>
<text x="115.3" y="122.6" transform="rotate(-90 115.3 122.6)">5</text>
<text x="120.4" y="121.4" transform="rotate(-90 120.4 121.4)">6</text>
<text x="231.7" y="121.7">1</text>
<text x="238.5" y="125.8" transform="rotate(-90 238.5 125.8)">7</text>
<text x="243.1" y="121.7">4</text>
<text x="310.4" y="124.2">5</text>
<text x="358.1" y="125.5">12</text>
<text x="358.7" y="121.7">9</text>
<text x="236" y="126.4" transform="rotate(-90 236 126.4)">6</text>
<text x="358.7" y="128">1</text>
<text x="331.2" y="136.6" transform="rotate(-90 331.2 136.6)">3</text>
<text x="333.8" y="136.6" transform="rotate(-90 333.8 136.6)">6</text>
<text x="336.3" y="137.2" transform="rotate(-90 336.3 137.2)">10</text>
<text x="340.1" y="137.2" transform="rotate(-90 340.1 137.2)">16</text>
<text x="342.6" y="137.2" transform="rotate(-90 342.6 137.2)">17</text>
</g>
<g font-size="1.8" fill="#840084">
<text x="91.9" y="119.2">10ppm/C</text>
<text x="95.5" y="117.4">0.1%</text>
<text x="96" y="115.7">665</text>
<text x="204.2" y="116.7">0.1%</text>
<text x="204.2" y="129.4">0.1%</text>
</g>
<g font-size="1.8" fill="#0000c2">
<text x="243.3" y="128.4">Replace</text>
<text x="251.9" y="128.4">with</text>
<text x="256.9" y="128.4">ADA4945-1</text>
</g>
<g font-size="1.7" fill="#840000">
<text x="364.3" y="266.4">A3</text>
<text x="377.2" y="266.4">N.A.</text>
<text x="393.2" y="266.4">N.A.</text>
<text x="404.1" y="272">KiCad</text>
<text x="410.4" y="272">E.D.A.</text>
<text x="417" y="272">9.0.4</text>
</g>
<g font-size="1.4" fill="#840000">
<text x="353.5" y="256.8">SIZE</text>
<text x="360" y="256.8">DRAWING</text>
<text x="368.1" y="256.8">NUMBER:</text>
<text x="414" y="256.8">REV.</text>
<text x="369" y="266.8">SCALE:</text>
<text x="384.5" y="266.8">WEIGHT:</text>
<text x="400" y="266.8">SHEET 11 OF 16</text>
</g>
<text font-size=".7" fill="#006464" x="239.2" y="123.1" transform="rotate(-90 239.2 123.1)">~{SHDN}</text>
</svg>
